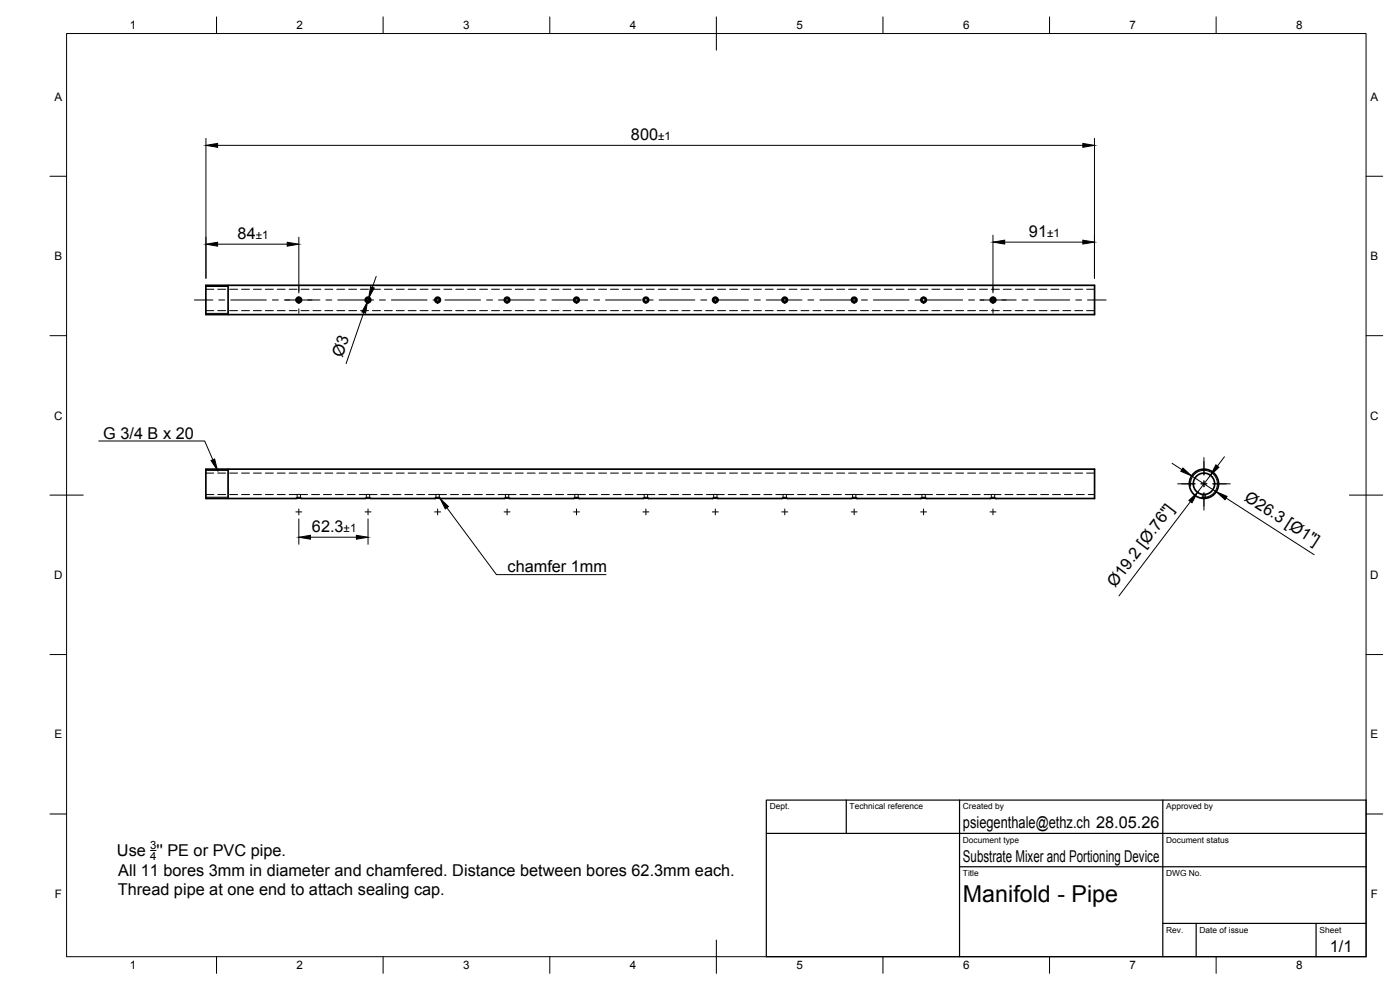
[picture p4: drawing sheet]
<svg xmlns="http://www.w3.org/2000/svg" width="420mm" height="297mm" viewBox="0 0 420 297" stroke-linecap="round" stroke-linejoin="round" font-family="sans-serif">
<g fill="none" stroke="#000" stroke-width=".3">
<path d="M20 10.1h390v276.9h-390zM65 5.1v5M115 5.1v5M165 5.1v5M215 5.1v10M265 5.1v5M315 5.1v5M365 5.1v5M15 52.9h5M61.8 41.5v42M65.3 43.6h259.7M328.5 41.5v42"/>
<path d="M410 52.9h5M65.3 73.3h20.9M89.7 71.2v16.7M298 70.6v17.3M301.5 72.7h23.5M58.3 90h5.6M61.8 86.8h2.4M61.8 93.2h2.4M61.8 86h6.7M61.8 94h6.7M65.3 86.8h2.4M65.3 93.2h2.4"/>
<path d="M65.7 90h1.7M68.9 86.8h2.4M68.9 93.2h2.4M69.2 90h10.7M72.5 86.8h2.4M72.5 93.2h2.4M76.1 86.8h2.3M76.1 93.2h2.3M79.6 86.8h2.4M79.6 93.2h2.4M81.7 90h1.8M83.2 86.8h2.4"/>
<path d="M83.2 93.2h2.4M85.3 90h10.7M86.8 86.8h2.4M86.8 93.2h2.4M89.7 89.1v1.8M89.7 92.7v1.3M90.3 86.8h2.4M90.3 93.2h2.4M93.9 86.8h2.4M93.9 93.2h2.4M97.5 86.8h2.4M97.5 93.2h2.4"/>
<path d="M97.8 90h1.8M101.1 86.8h2.3M101.1 93.2h2.3M101.4 90h10.7M104.6 86.8h2.4M104.6 93.2h2.4M108.2 86.8h2.4M108.2 93.2h2.4M109.2 93.8l-5.3 15.3M110.6 89.5l-.3 1M111.8 86.8h2.4M111.8 93.2h2.4"/>
<path d="M112.9 82.9l-1.1 3.3M113.9 90h1.8M115.4 86.8h2.3M115.4 93.2h2.3M117.5 90h10.7M118.9 86.8h2.4M118.9 93.2h2.4M122.5 86.8h2.4M122.5 93.2h2.4M126.1 86.8h2.4M126.1 93.2h2.4M129.6 86.8h2.4"/>
<path d="M129.6 93.2h2.4M129.9 90h1.8M133.2 86.8h2.4M133.2 93.2h2.4M133.5 90h10.7M136.8 86.8h2.4M136.8 93.2h2.4M140.4 86.8h2.3M140.4 93.2h2.3M143.9 86.8h2.4M143.9 93.2h2.4M146 90h1.8"/>
<path d="M147.5 86.8h2.4M147.5 93.2h2.4M149.6 90h10.7M151.1 86.8h2.4M151.1 93.2h2.4M154.6 86.8h2.4M154.6 93.2h2.4M158.2 86.8h2.4M158.2 93.2h2.4M161.8 86.8h2.4M161.8 93.2h2.4M162.1 90h1.8"/>
<path d="M165.4 86.8h2.3M165.4 93.2h2.3M165.7 90h10.7M168.9 86.8h2.4M168.9 93.2h2.4M172.5 86.8h2.4M172.5 93.2h2.4M176.1 86.8h2.4M176.1 93.2h2.4M178.2 90h1.8M179.7 86.8h2.3M179.7 93.2h2.3"/>
<path d="M181.7 90h10.8M183.2 86.8h2.4M183.2 93.2h2.4M186.8 86.8h2.4M186.8 93.2h2.4M190.4 86.8h2.3M190.4 93.2h2.3M194 86.8h2.3M194 93.2h2.3M194.2 90h1.8M197.5 86.8h2.4M197.5 93.2h2.4"/>
<path d="M197.8 90h10.7M201.1 86.8h2.4M201.1 93.2h2.4M204.7 86.8h2.4M204.7 93.2h2.4M208.2 86.8h2.4M208.2 93.2h2.4M210.3 90h1.8M211.8 86.8h2.4M211.8 93.2h2.4M213.9 90h10.7M215.4 86.8h2.4"/>
<path d="M215.4 93.2h2.4M218.9 86.8h2.4M218.9 93.2h2.4M222.5 86.8h2.4M222.5 93.2h2.4M226.1 86.8h2.4M226.1 93.2h2.4M226.4 90h1.8M229.7 86.8h2.4M229.7 93.2h2.4M230 90h10.7M233.2 86.8h2.4"/>
<path d="M233.2 93.2h2.4M236.8 86.8h2.4M236.8 93.2h2.4M240.4 86.8h2.4M240.4 93.2h2.4M242.5 90h1.7M244 86.8h2.3M244 93.2h2.3M246 90h10.8M247.5 86.8h2.4M247.5 93.2h2.4M251.1 86.8h2.4"/>
<path d="M251.1 93.2h2.4M254.7 86.8h2.3M254.7 93.2h2.3M258.3 86.8h2.3M258.3 93.2h2.3M258.5 90h1.8M261.8 86.8h2.4M261.8 93.2h2.4M262.1 90h10.7M265.4 86.8h2.4M265.4 93.2h2.4M269 86.8h2.3"/>
<path d="M269 93.2h2.3M272.5 86.8h2.4M272.5 93.2h2.4M274.6 90h1.8M276.1 86.8h2.4M276.1 93.2h2.4M278.2 90h10.7M279.7 86.8h2.4M279.7 93.2h2.4M283.3 86.8h2.3M283.3 93.2h2.3M286.8 86.8h2.4"/>
<path d="M286.8 93.2h2.4M290.4 86.8h2.4M290.4 93.2h2.4M290.7 90h1.8M294 86.8h2.4M294 93.2h2.4M294 90h11M297.5 86.8h2.4M297.5 93.2h2.4M298 89.1v1.8M298 92.7v1.3M301.1 86.8h2.4"/>
<path d="M301.1 93.2h2.4M304.7 86.8h2.4M304.7 93.2h2.4M306.7 90h1.8M308.3 86.8h2.3M308.3 93.2h2.3M310.3 90h10.7M311.8 86.8h2.4M311.8 93.2h2.4M315.4 86.8h2.4M315.4 93.2h2.4M319 86.8h2.4"/>
<path d="M319 93.2h2.4M322.5 86.8h2.4M322.5 93.2h2.4M322.8 90h1.8M326.1 86.8h2.4M326.1 93.2h2.4M326.4 90h5.6M15 100.7h5M410 100.7h5M29.6 132.3h31.8l2.5 5.7M351.7 139l3 1.9M361.3 137.3v5.2"/>
<path d="M367.5 137l-2.1 2.8M15 148.6h10M61.8 142h2.4M61.8 148.4h2.4M61.8 141.1h6.7M61.8 149.2h6.7M65.3 142h2.4M65.4 148.4h2.3M68.9 142h2.4M68.9 148.4h2.4M72.5 142h2.4M72.5 148.4h2.4"/>
<path d="M76.1 142h2.3M76.1 148.4h2.3M79.6 142h2.4M79.7 148.4h2.3M83.2 142h2.4M83.2 148.4h2.4M86.8 142h2.4M86.8 148.4h2.4M88.8 153.6h1.8M89.2 149.2h1M89.2 148.4h1M89.2 149.2l-.4 .4"/>
<path d="M89.2 148.4v.8M89.7 152.7v1.8M89.7 155.7v7.6M90.2 149.2l.3 .4M90.2 148.4v.8M90.2 148.4h2.1M90.3 142h2.4M93.5 148.4h2.4M93.9 142h2.4M97.1 148.4h2.4M97.5 142h2.4M100.6 148.4h2.4"/>
<path d="M101.1 142h2.3M104.2 148.4h2.4M104.6 142h2.4M107.8 148.4h2.1M108.2 142h2.4M109.6 153.6h1.8M109.9 149.2h1M109.9 148.4h1M109.9 149.2l-.3 .4M109.9 148.4v.8M110.4 152.7v1.8M110.4 155.7v7.6"/>
<path d="M110.9 149.2l.4 .4M110.9 148.4v.8M110.9 148.4h2.3M111.8 142h2.4M114.3 148.4h2.4M115.4 142h2.3M117.9 148.4h2.4M118.9 142h2.4M121.5 148.4h2.4M122.5 142h2.4M125.1 148.4h2.3M126.1 142h2.4"/>
<path d="M128.6 148.4h2.2M129.6 142h2.4M130.5 153.6h1.7M130.8 149.2h1M130.8 148.4h1M130.8 149.2l-.3 .4M130.8 148.4v.8M131.3 152.7v1.8M131.8 149.2l.4 .4M131.8 148.4v.8M131.8 148.4h2.2M133.2 142h2.4"/>
<path d="M134.1 152.3l14.9 20.1h32.9M135.2 148.4h2.4M136.8 142h2.4M138.8 148.4h2.4M140.4 142h2.3M142.3 148.4h2.4M143.9 142h2.4M145.9 148.4h2.4M147.5 142h2.4M149.5 148.4h2.2M151.1 142h2.4M151.3 153.6h1.8"/>
<path d="M151.7 149.2h1M151.7 148.4h1M151.7 149.2l-.4 .4M151.7 148.4v.8M152.2 152.7v1.8M152.7 149.2l.3 .4M152.7 148.4v.8M152.7 148.4h2.2M154.6 142h2.4M156 148.4h2.4M158.2 142h2.4M159.6 148.4h2.4"/>
<path d="M161.8 142h2.4M163.2 148.4h2.4M165.4 142h2.3M166.8 148.4h2.3M168.9 142h2.4M170.3 148.4h2.2M172.1 153.6h1.8M172.5 149.2h1M172.5 148.4h1M172.5 149.2l-.3 .4M172.5 148.4v.8M172.5 142h2.4"/>
<path d="M173 152.7v1.8M173.5 149.2l.3 .4M173.5 148.4v.8M173.5 148.4h2.2M176.1 142h2.4M176.9 148.4h2.4M179.7 142h2.3M180.4 148.4h2.4M183.2 142h2.4M184 148.4h2.4M186.8 142h2.4M187.6 148.4h2.4"/>
<path d="M190.4 142h2.3M191.2 148.4h2.1M193 153.6h1.7M193.3 149.2h1.1M193.3 148.4h1.1M193.3 149.2l-.3 .4M193.3 148.4v.8M193.8 152.7v1.8M194 142h2.3M194.4 149.2l.3 .4M194.4 148.4v.8M194.4 148.4h2.1"/>
<path d="M197.5 142h2.4M197.7 148.4h2.4M201.1 142h2.4M201.3 148.4h2.4M204.7 142h2.4M204.9 148.4h2.3M208.2 142h2.4M208.4 148.4h2.4M211.8 142h2.4M212 148.4h2.2M213.8 153.6h1.8M214.2 149.2h1"/>
<path d="M214.2 148.4h1M214.2 149.2l-.4 .4M214.2 148.4v.8M214.7 152.7v1.8M215.2 149.2l.3 .4M215.2 148.4v.8M215.2 148.4h2.2M215.4 142h2.4M218.5 148.4h2.4M218.9 142h2.4M222.1 148.4h2.4M222.5 142h2.4"/>
<path d="M225.7 148.4h2.4M226.1 142h2.4M229.3 148.4h2.3M229.7 142h2.4M232.8 148.4h2.2M233.2 142h2.4M234.6 153.6h1.8M235 149.2h1M235 148.4h1M235 149.2l-.3 .4M235 148.4v.8M235.5 152.7v1.8"/>
<path d="M236 149.2l.3 .4M236 148.4v.8M236 148.4h2.2M236.8 142h2.4M239.4 148.4h2.4M240.4 142h2.4M243 148.4h2.3M244 142h2.3M246.5 148.4h2.4M247.5 142h2.4M250.1 148.4h2.4M251.1 142h2.4"/>
<path d="M253.7 148.4h2.2M254.7 142h2.3M255.5 153.6h1.7M255.9 149.2h1M255.9 148.4h1M255.9 149.2l-.4 .4M255.9 148.4v.8M256.3 152.7v1.8M256.9 149.2l.3 .4M256.9 148.4v.8M256.9 148.4h2.1M258.3 142h2.3"/>
<path d="M260.2 148.4h2.4M261.8 142h2.4M263.8 148.4h2.4M265.4 142h2.4M267.4 148.4h2.3M269 142h2.3M270.9 148.4h2.4M272.5 142h2.4M274.5 148.4h2.2M276.1 142h2.4M276.3 153.6h1.8M276.7 149.2h1"/>
<path d="M276.7 148.4h1M276.7 149.2l-.3 .4M276.7 148.4v.8M277.2 152.7v1.8M277.7 149.2l.3 .4M277.7 148.4v.8M277.7 148.4h2.2M279.7 142h2.4M281.1 148.4h2.3M283.3 142h2.3M284.6 148.4h2.4M286.8 142h2.4"/>
<path d="M288.2 148.4h2.4M290.4 142h2.4M291.8 148.4h2.4M294 142h2.4M295.3 148.4h2.2M297.1 153.6h1.8M297.5 149.2h1M297.5 148.4h1M297.5 149.2l-.3 .4M297.5 148.4v.8M297.5 142h2.4M298 152.7v1.8"/>
<path d="M298.5 149.2l.4 .4M298.5 148.4v.8M298.5 148.4h1.9M301.1 142h2.4M301.6 148.4h2.4M304.7 142h2.4M305.2 148.4h2.4M308.3 142h2.3M308.7 148.4h2.4M311.8 142h2.4M312.3 148.4h2.4M315.4 142h2.4"/>
<path d="M315.9 148.4h2.4M319 142h2.4M319.5 148.4h2.3M322.5 142h2.4M323 148.4h2.4M326.1 142h2.4M326.6 148.4h1.9M353.4 145.2h5.2M357.3 150.5l-21.5 28.3M357.4 145.9a4 4 0 0 1 3.2-4.7 4 4 0 0 1 4.7 3.3 4 4 0 0 1-3.3 4.6M357.6 142.8l7.4 4.7M360.4 145.2h1.8"/>
<path d="M360.8 149.2h1M360.8 149.2l-.3 .3M360.8 148.3v.9M361.3 144.3v1.8M361.3 147.9v5.2M361.8 149.2l.4 .3M361.8 148.3v.9M363.3 142.6l-3.9 5.1M364 145.2h5.2M367.9 149.4l26.5 17M405 148.6h10M93.2 161.2h13.8"/>
<path d="M15 196.4h5M410 196.4h5M15 244.2h5M45.1 255.2h1.7M410 244.2h5M65 287v5M115 287v5M165 287v5M215 282.1v9.9M265 287v5M315 287v5M365 287v5"/>
</g>
<g fill="none" stroke="#000" stroke-width=".51">
<path d="M61.8 85.6h266.7v8.8h-266.7zM68.5 85.6v8.8M61.8 140.8h266.7v8.8h-266.7zM68.5 140.8v8.8"/>
<circle cx="89.7" cy="90" r=".84"/>
<circle cx="89.7" cy="90" r=".51"/>
<circle cx="110.4" cy="90" r=".83"/>
<circle cx="110.4" cy="90" r=".5"/>
<circle cx="131.3" cy="90" r=".83"/>
<circle cx="131.3" cy="90" r=".5"/>
<circle cx="152.2" cy="90" r=".51"/>
<circle cx="152.2" cy="90" r=".83"/>
<circle cx="173" cy="90" r=".83"/>
<circle cx="173" cy="90" r=".5"/>
<circle cx="193.8" cy="90" r=".83"/>
<circle cx="193.8" cy="90" r=".5"/>
<circle cx="214.7" cy="90" r=".51"/>
<circle cx="214.7" cy="90" r=".83"/>
<circle cx="235.5" cy="90" r=".83"/>
<circle cx="235.5" cy="90" r=".5"/>
<circle cx="256.4" cy="90" r=".5"/>
<circle cx="256.4" cy="90" r=".84"/>
<circle cx="277.2" cy="90" r=".51"/>
<circle cx="277.2" cy="90" r=".83"/>
<circle cx="298" cy="90" r=".83"/>
<circle cx="298" cy="90" r=".5"/>
<circle cx="361.3" cy="145.2" r="4.4"/>
<circle cx="361.3" cy="145.2" r="3.2"/>
</g>
<path d="M230 240.1h180v46.9h-180zM230 250h180M254 240.1v9.9M288 240.1v46.9M349 240.1v46.9M288 260.1h122M349 277.1h61M359 277.1v9.9M395 277.1v9.9" fill="none" stroke="#000" stroke-width=".36"/>
<g fill="#000" stroke="#000" stroke-width=".3">
<path d="M61.8 43.6l3.5-.6v1.2zM325 43l3.5 .6-3.5 .6zM61.8 73.3l3.5-.6v1.2zM86.2 72.7l3.5 .6-3.5 .6zM298 72.7l3.5-.6v1.1zM325 72.1l3.5 .6-3.5 .5zM110.3 90.5l-.6 3.5-1.1-.4zM111.2 86l1.1 .4-1.7 3.1zM63.3 138.2l1.1-.5 .9 3.4zM364.9 139.5l.9 .7-2.5 2.4zM132 149.5l2.6 2.5-1 .7zM355 140.4l2.6 2.4-3.2-1.4z"/>
<path d="M356.8 150.2l2.6-2.5-1.7 3.2zM365 147.5l3.3 1.4-.7 1zM89.7 161.2l3.5-.6v1.2zM107 160.6l3.4 .6-3.4 .6z"/>
</g>
<text font-size="7" x="289" y="270.6">Manifold - Pipe</text>
<g font-size="4.9">
<text x="189.4" y="42.1">800</text>
<text x="71.3" y="71.8">84</text>
<text x="308.8" y="71.2">91</text>
<text x="102.8" y="107.5" transform="rotate(-71 102.8 107.5)">Ø3</text>
<text x="31" y="131.6">G 3/4 B x 20</text>
<text x="373.2" y="150" transform="rotate(33 373.2 150)">Ø26.3 [Ø1&quot;]</text>
<text x="93.6" y="159.7">62.3</text>
<text x="152.3" y="171.7">chamfer 1mm</text>
<text x="334.6" y="176.4" transform="rotate(-53 334.6 176.4)">Ø19.2 [Ø.76&quot;]</text>
<text x="289" y="248.5">psiegenthale@ethz.ch 28.05.26</text>
<text x="35.1" y="256.9">Use '' PE or PVC pipe.</text>
<text x="35.5" y="262.7">All 11 bores 3mm in diameter and chamfered. Distance between bores 62.3mm each.</text>
<text x="289" y="258.6">Substrate Mixer and Portioning Device</text>
<text x="35.4" y="268.6">Thread pipe at one end to attach sealing cap.</text>
<text x="399.1" y="285.7">1/1</text>
</g>
<g font-size="3.5">
<text x="39" y="8.8">1</text>
<text x="89" y="8.8">2</text>
<text x="139" y="8.8">3</text>
<text x="189" y="8.8">4</text>
<text x="239" y="8.8">5</text>
<text x="289" y="8.8">6</text>
<text x="339" y="8.8">7</text>
<text x="389" y="8.8">8</text>
<text x="16.3" y="30.2">A</text>
<text x="411.3" y="30.2">A</text>
<text x="197.5" y="42.1">±1</text>
<text x="76.8" y="71.8">±1</text>
<text x="314.2" y="71.2">±1</text>
<text x="16.3" y="78">B</text>
<text x="411.3" y="78">B</text>
<text x="16.2" y="125.9">C</text>
<text x="411.2" y="125.9">C</text>
<text x="103.1" y="159.7">±1</text>
<text x="16.2" y="173.7">D</text>
<text x="411.2" y="173.7">D</text>
<text x="16.3" y="221.6">E</text>
<text x="411.3" y="221.6">E</text>
<text x="16.4" y="269.4">F</text>
<text x="411.4" y="269.4">F</text>
<text x="39" y="290.8">1</text>
<text x="89" y="290.8">2</text>
<text x="139" y="290.8">3</text>
<text x="189" y="290.8">4</text>
<text x="239" y="290.8">5</text>
<text x="289" y="290.8">6</text>
<text x="339" y="290.8">7</text>
<text x="389" y="290.8">8</text>
</g>
<g font-size="3.4">
<text x="45.1" y="254.8">3</text>
<text x="45.1" y="258">4</text>
</g>
<g font-size="2.5">
<text x="231" y="242.9">Dept.</text>
<text x="255" y="242.9">Technical reference</text>
<text x="289" y="242.9">Created by</text>
<text x="350" y="242.9">Approved by</text>
<text x="289" y="252.8">Document type</text>
<text x="350" y="252.8">Document status</text>
<text x="289" y="262.9">Title</text>
<text x="350" y="262.9">DWG No.</text>
<text x="350" y="279.9">Rev.</text>
<text x="360" y="279.9">Date of issue</text>
<text x="396" y="279.9">Sheet</text>
</g>
</svg>
